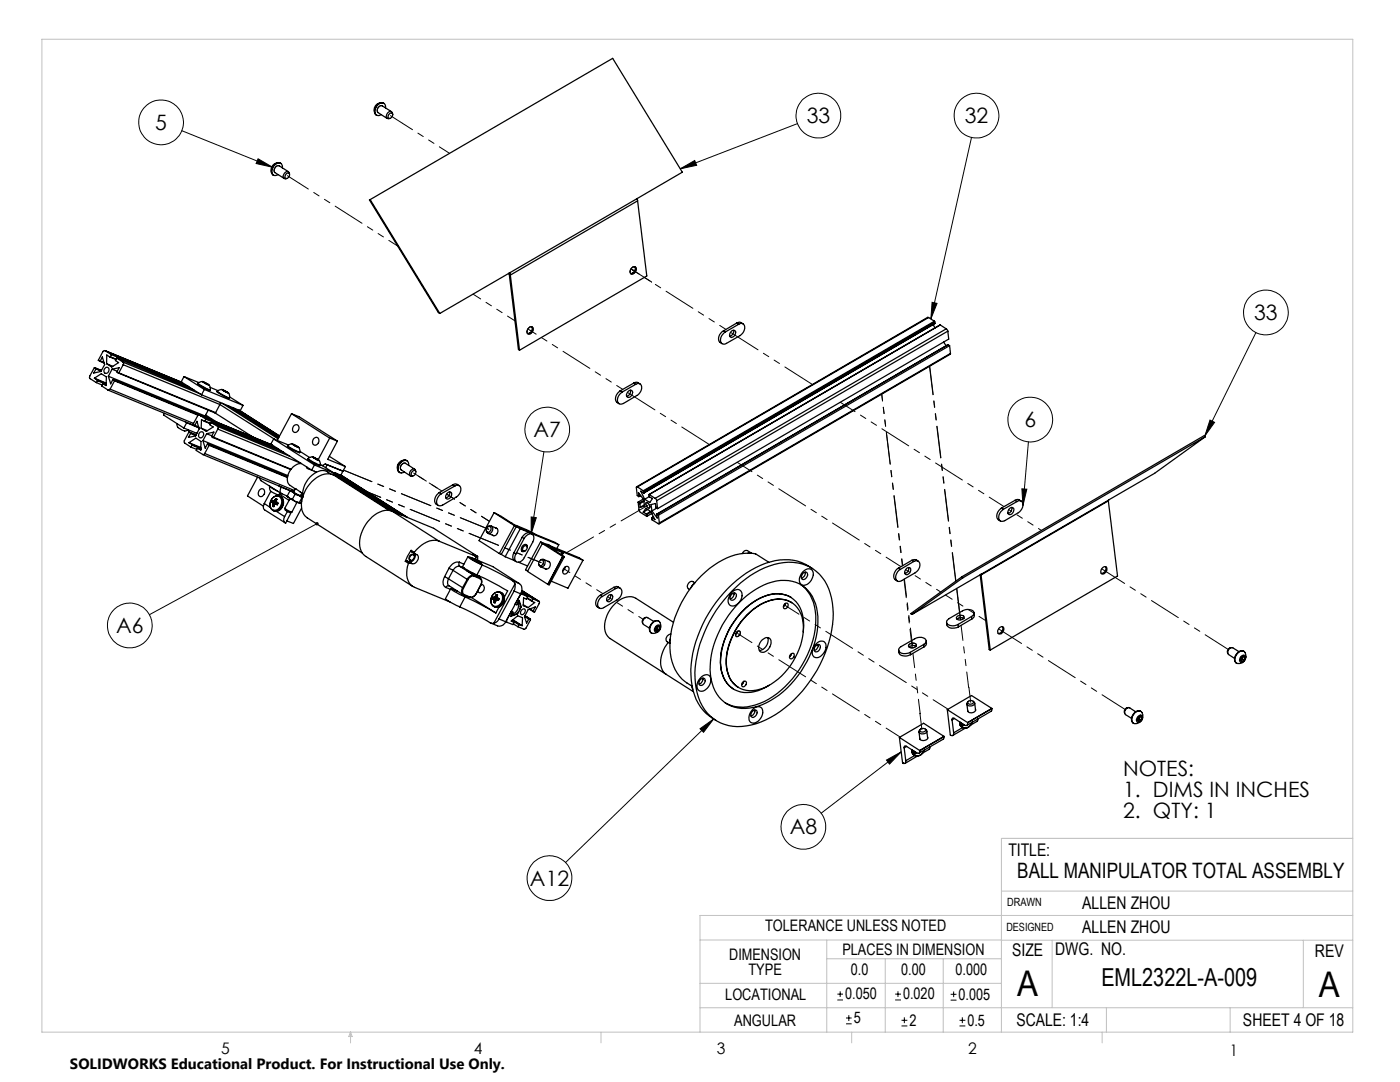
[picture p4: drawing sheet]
<svg xmlns="http://www.w3.org/2000/svg" width="279mm" height="216mm" viewBox="0 0 279 216" stroke-linecap="round" stroke-linejoin="round" font-family="sans-serif">
<g fill="none" stroke="#000" stroke-width=".2">
<path d="M36.3 26.1l18.1 7.3M51.5 31.7l2.9 1.7-3.3-.8zM135.7 33.7l2.9-1.7 .4 1zM159.2 24.7l-23.5 9M193.9 27.4l-8.1 36.2M186 60.3l1 .2-1.2 3.1zM250.6 66.4l-10.1 20.6M108.5 90.1l-2.5 16.4M203.9 97.5l1 .1-.7 3.3zM205.2 88.2l-1 12.7M241.5 83.8l.9 .5-1.9 2.7zM63.3 104.5l-33.5 18.2"/>
<path d="M106 103.2l1 .1-1 3.2zM139.7 145.4l2.7-1.9-2 2.6zM142.4 143.5l-29.5 28.6M176.9 151.7l2.9-1.7-2.3 2.5zM179.8 150l-15.9 12.3M167.1 199.5h1.1M167.1 198.4h1.1M167.7 197.8v1.1M178.6 199.5h1.2M178.6 198.4h1.2M179.2 197.8v1.1M189.7 199.6h1.2"/>
<path d="M189.7 198.4h1.2M190.3 197.8v1.2M168.8 204.3h1.2M168.8 203.1h1.2M169.4 202.6v1.1M179.9 204.7h1.2M179.9 203.6h1.2M180.5 203v1.2M191.5 204.7h1.2M191.5 203.6h1.2M192.1 203v1.2"/>
<circle cx="32.1" cy="24.4" r="4.5"/>
<circle cx="163.3" cy="23.1" r="4.5"/>
<circle cx="194.9" cy="23.1" r="4.5"/>
<circle cx="252.6" cy="62.3" r="4.5"/>
<circle cx="109.2" cy="85.7" r="4.5"/>
<circle cx="205.6" cy="83.7" r="4.5"/>
<circle cx="25.9" cy="124.8" r="4.5"/>
<circle cx="109.7" cy="175.2" r="4.5"/>
<circle cx="160.3" cy="165" r="4.5"/>
</g>
<g fill="none" stroke="#c0c0c0" stroke-width=".2">
<path d="M8.4 7.8h261.6v198.2h-261.6zM199.8 177.8h70.2M270 167.3h-70.2v38.7M139.7 187.6h60.2M139.7 196.2h60.1M165 187.6v18.4M165 191.3h34.8M176.7 191.3v14.7M188.2 191.3v14.7M199.8 187.6h70.2M210 187.6v13.5M260.1 187.6v13.5"/>
<path d="M270 182.7h-130.3v23.3M70 206v2.1M70 206l.3 .8h-.7zM119.9 206v2.1M139.7 201.1h130.3M170 206v2.1M220 206v2.1M220.8 201.1v4.9M245.5 201.1v4.9"/>
</g>
<path d="M51.5 31.7l2.9 1.7-3.3-.8zM106 103.2l1 .1-1 3.2zM135.7 33.7l2.9-1.7 .4 1zM186 60.3l1 .2-1.2 3.1zM241.5 83.8l.9 .5-1.9 2.7zM203.9 97.5l1 .1-.7 3.3zM176.9 151.7l2.9-1.7-2.3 2.5zM139.7 145.4l2.7-1.9-2 2.6zM63 104.2a.35 .35 0 0 0 0 .5 .35 .35 0 0 0 .4 .1 .35 .35 0 0 0 .2-.4l-.3 .1 .3-.1-.2-.2z" fill="#000"/>
<g fill="none" stroke="#000" stroke-width=".25">
<path d="M55.7 32.5a1.5 1.5 0 0 0-1.4 2.2M56.1 32.6a1.49 1.49 0 0 0-1.6 .5 1.49 1.49 0 0 0-.1 1.7l.1 .2M56.3 33.5a.79 .79 0 0 0-.4-1 .79 .79 0 0 0-1 .4 1.37 1.37 0 0 0-.3 2.1l.9-.1M57.2 34.6l.2-.1a.3 .3 0 0 1 .3 .1 .3 .3 0 0 1 .1 .3l-.4 .6-.3 .1a.62 .62 0 0 1 .1-1zM57.5 34.3l-1.8-1.2a.89 .89 0 0 0-.8 .4 .89 .89 0 0 0 0 .9l1.8 1.2M57.8 34.7l-.1-.2a.51 .51 0 0 0-.5-.3 .51 .51 0 0 0-.4 .4 .6 .6 0 0 0-.3 .6 .6 .6 0 0 0 .5 .5l.2-.1M73.9 39.8l13.9 22.7M73.9 39.8l-.2 .1 13.8 22.5 .3 .1M76.3 20.5a1.48 1.48 0 0 0-1.4 2.2M76.6 20.6a1.18 1.18 0 0 0-1.6 .8l-.2 .3a.9 .9 0 0 0 .3 1.3M76.9 21.5a.81 .81 0 0 0-.4-1 .81 .81 0 0 0-1 .4 1.37 1.37 0 0 0-.3 2.1h.5l.4-.1M77.7 22.8a.41 .41 0 0 1 .6-.2 .65 .65 0 0 1-.1 .8 .65 .65 0 0 1-.7 .1v-.4z"/>
<path d="M78.1 22.3l-1.8-1.2a.85 .85 0 0 0-.9 .4 .85 .85 0 0 0 .1 1l1.8 1.1M78.4 22.8l-.2-.4a.81 .81 0 0 0-.9 .2 .81 .81 0 0 0-.1 .9l.1 .1h.5M127.1 39.7l.1 .4M127.1 39.7l9.1-5.3-13.9-22.8-48.4 28.2M127.1 39.7l-25.4 14.8M101.6 54.5l1.9 15.2 .2 .2M101.6 54.5h.1M101.7 54.5l.1 .4M101.7 54.5l-13.9 8M101.8 54.9l1.9 15M126.1 53.4a.52 .52 0 0 1 .8-.1 .52 .52 0 0 1 0 .8l-.2 .3a.52 .52 0 0 1-.7 .3 .52 .52 0 0 1-.2-.8zM126.7 53.2a.97 .97 0 0 1-.9 1.4"/>
<path d="M127.2 40.1l-25.4 14.8M127.2 40.1l1.9 15-25.4 14.8M18.8 73.3l-.9 2.1 1.3 .9M18.8 73.3l.3 .2M18.8 75.5l1.4-.9 1 .6v1.7l-.6-.3M18.8 75.5l.6 .3M18.8 75.5l2.4 .9M18.8 73.3l1.4 .6M19.1 73.5l.1 .1M19.1 73.5l1.1 .5M19.2 73.6l1 .4M19.2 76.3l1.2 .5"/>
<path d="M19.4 75.8v.2M19.4 76l-.2 .3M19.4 76l1.8 .7M19.4 75.8l1.8 .8M19.9 72.1l.9 .4M20 72l-.1 .1M20 72l.4-.8 .5 1.5-.8 1.4-1.4 .3 .5-.8M20 72l.8 .4M20.6 76.6l-.3 .4 1.3 .9 .4-.3M20.6 76.6l.6 .2M21 70l15.4 6.3M21 73.4a.49 .49 0 0 1 .7 0 .49 .49 0 0 1 0 .8 .51 .51 0 0 1-.8 .2 .51 .51 0 0 1-.1-.8z"/>
<path d="M21.3 72.6l1.2 .5M21.6 77.9l17.2 7M21.6 75.1l.5 1.5 .5-.9M21.6 75.1l19.3 7.9M21.9 71.2l1.2 .5M21.9 71.2l-.6-.4v1.8M22 77.6l16.6 6.9M22 71.2h-.1M22 71.2l1.1 .4M22.2 70.8l-1.2-.8h-.3l-1.1 1.9 .3 .2M22.2 70.8l-.2 .4M22.2 70.8l15.5 6.4"/>
<path d="M22.4 73.7l1.4-.3-.4 .8v.1l.3 .1M22.4 73.7l-.8 1.4M22.4 73.7l1 .4M22.6 75.7l31.7 13.1M22.6 75.7l.3 .2M22.9 75.9v.1M22.9 76l-.9 1.6M22.9 76l16.6 6.9M22.9 75.9l16.8 6.9M23.3 71.4l-.3 .5 .7 .5-1.4 .8-1-.6M23.3 71.4l1.2 .8M23.3 71.4l15.4 6.4"/>
<path d="M23.6 74.4l19.3 8M23.7 74.4l19.3 7.9M24.5 72.2l.2 .3-.1 .3M24.5 72.2l15.5 6.4M24.6 72.8l19.3 7.9M24.6 72.8l-.9 1.6M36.7 75.1l4.1 2.6M36.7 75.1l3 1.2M36.7 75.1l-.5 1.1 4 2.6M39.5 76.5l1.6 1 .8 .3M39.5 76.5v.2l1.2 .7 1.2 .5v-.1M40.2 78.8l7.7 3.2 .6-1.1"/>
<path d="M40.4 76.1l-.9 .4M40.4 76.1l1.4 .8zM40.8 77.7l-.6 1.1M40.8 77.7l7.7 3.2M40.9 76.4l-.3-.2 1 .6-.2-.2M40.9 76.4l.5 .2M40.9 76.4h.1M41.4 76.6v.1M41.8 76.9l.1 .9M41.9 77.3l1.6 .7M43.4 78.1l1.5 1 .9 .3M43.4 78.1l.1 .3 1.1 .6 1.1 .5 .1-.1"/>
<path d="M44.2 77.7l-.8 .4M44.2 77.7l1.4 .8zM44.8 78l-.3-.2 .9 .6-.1-.2M44.8 78l.5 .2M44.8 78h.1M45.3 78.2v.1M45.6 78.5l.2 .9M45.8 79.2l2.7 1.7M105.5 65.4a.52 .52 0 0 1 .8-.1 .52 .52 0 0 1 0 .8l-.1 .2a.52 .52 0 0 1-.8 .4 .52 .52 0 0 1-.2-.8zM106.1 65.2a.96 .96 0 0 1-.8 1.3M123.8 78a1.59 1.59 0 0 0-.6 2.3l.3 .2M123.8 78l.3 .2"/>
<path d="M125.3 78.2a.53 .53 0 0 1 .8-.3 .53 .53 0 0 1 .1 .8l-.2 .3a.52 .52 0 0 1-.7 .3 .52 .52 0 0 1-.2-.8zM125.8 77.9v.6l-.4 .4-.3 .2M126.5 76.4l.3-.1a.96 .96 0 0 1 .9 .3M126.5 76.4l.4 .3M126.5 76.4l-2.7 1.6M126.9 76.7a.8 .8 0 0 1 1 .1 .8 .8 0 0 1 .1 1l-.6 .9-3 1.8a.82 .82 0 0 1-1-.1 .82 .82 0 0 1-.1-1.1l.3-.6 .5-.5M126.9 76.7l-2.8 1.5M144.4 66a1.4 1.4 0 0 0-1 1.2 1.4 1.4 0 0 0 .7 1.4M144.4 66l.3 .3M146 66a.5 .5 0 0 1 .7 0 .5 .5 0 0 1 0 .7l-.1 .3a.53 .53 0 0 1-.8 .3 .53 .53 0 0 1-.1-.8zM146.4 65.9v.4l-.2 .4-.6 .4M147 64.5l.6-.2 .7 .3"/>
<path d="M147 64.5l.4 .2M147 64.5l-2.6 1.5M147.4 64.7a.81 .81 0 0 1 1.1 .1 .81 .81 0 0 1 .1 1l-.4 .7-.5 .5-2.7 1.5a.8 .8 0 0 1-1.1-.1 .8 .8 0 0 1 0-1l.3-.7 .5-.4M147.4 64.7l-2.7 1.6M185.3 63.4l-.2-.1-58.1 33.9M185.3 63.4l-58.1 33.8M185.3 63.4l1.2 .7M186.2 64.7l.4 .7M186.5 64.1v.1M186.5 64.1l-58.1 33.8M186.5 64.2l-58 33.8M186.5 64.2l.1 .3"/>
<path d="M186.6 64.5l-58.1 33.9M186.6 64.5l-58.1 33.8M187.6 64.8h.1M187.6 64.8l-58.1 33.9M187.6 64.8l1.2 .8M188.3 68.3l.5 .7M188.8 65.6l.4 .5M188.8 65.6l-58.1 33.8M189.2 66.1l-58.1 33.8M189.2 66.1l.1 1.6-58.1 33.8M189.2 68.8l-58.1 33.8M189.2 68.8l.3 .2"/>
<path d="M189.5 69l-58.1 33.8M189.5 69l.2 1.5M189.7 70.5v.2l-58.1 33.8M189.7 70.5l-58.1 33.9M32.8 82.5l-.2 .3 4.1 2.6M35.3 84.5v.1a1.66 1.66 0 0 0 1.9 1.3l.4-.1M36.7 85.4l2.6 1.1M37 84.2l.3 .1M37.3 84.3l-.6 1.1M37.3 84.3l2.4 1.1M37.7 86.2l-1 1.9 .2 .3 1.2 .8M37.7 86.2l.3 .2"/>
<path d="M37.7 88.3l1.4-.9 1 .7v1.7l-.6-.4M37.7 88.3l.6 .4M37.7 88.3l2.4 1M37.7 86.2l1.5 .6M38 86.4v.1M38 86.4l1.1 .4M38 86.5l1.1 .4M38.1 89.2l1.2 .5M38.3 88.7v.1M38.3 88.8l-.2 .4M38.3 88.8l1.8 .7M38.3 88.7l1.8 .7"/>
<path d="M38.8 84.9l.9 .4M38.9 84.9h-.1M38.9 84.9l.4-.8 .5 1.5-.8 1.4-1.4 .3 .4-.8M38.9 84.9l.8 .3M39.2 86.4v.2M39.5 89.4l-.3 .5 1.3 .8h.2l.2-.2M39.5 89.4l.6 .3M39.9 86.3a.54 .54 0 0 1 .8 .1 .54 .54 0 0 1-.3 .8 .49 .49 0 0 1-.7 0 .49 .49 0 0 1 0-.7zM40.1 85.4l1.3 .5M40.5 90.7l17.5 7.2M40.5 87.9l.5 1.5 .5-.8M40.5 87.9l16.9 7"/>
<path d="M40.8 84.1l1.2 .5M40.8 84.1l-.6-.4-.1 1.7M40.9 90.5l17.8 7.4M40.9 84l-.1 .1M40.9 84l1.2 .5M40.9 83l1.3 .8-1.3-.8M40.9 83l1 .7M40.9 83l.1 .3M41 82.8l2.3 1.4M41.1 83.6l-1.2-.8-.4 .1-1 1.8 .3 .2M41.1 83.6l-.2 .4M41.1 83.6l14.5 6"/>
<path d="M41.2 86.5l1.5-.3-.5 .8 .3 .3 .1-.1M41.2 86.5l-.7 1.4M41.2 86.5l1.1 .5M41.5 88.6l15.9 6.5M41.5 88.6l.2 .1M41.6 81.8l-.7 1.2M41.7 88.7v.2M41.7 88.9l-.8 1.6M41.7 88.9l15.7 6.4M41.7 88.7l15.7 6.5M41.9 83.7h.1M42.2 84.3l-.3 .5 .6 .4-1.3 .9-1.1-.7"/>
<path d="M42.2 84.3l1.2 .8M42.2 84.3l14.4 5.9M42.5 87.3l15.5 6.4M42.6 87.2l15.5 6.4M42.9 82.4l7.6 4.8M43 82.3l-.1 .1M43.4 85.1l.1 .5M43.4 85.1l14.5 6M43.5 85.6l-.9 1.6M43.5 85.6l16.5 6.8M43.9 80.7l-.9 1.6M43.9 80.7l10.9 7"/>
<path d="M43.9 80.3v.4M44.3 80.5l11.2 7.1M45.5 81l10.1 6.4M46.5 81.4l9.2 5.8M47.7 81.8l8.1 5.2-8.1-5.2M51.4 95.2l-2 3.8 3.2 2M51.9 95.4l.2 .5 4.1 2.6M51.9 97.7a.63 .63 0 0 1 .9 .1 .63 .63 0 0 1-.1 .8 .62 .62 0 0 1-.9 .5 .62 .62 0 0 1-.2-1zM53.8 97v.4a1.65 1.65 0 0 0 1.8 1.3l.5-.2M53.8 97a1.7 1.7 0 0 0 1.3 .8l.4 .3M54 99.9a1.38 1.38 0 0 0 .5 1.9M54 98l-1.3 2.5"/>
<path d="M54.4 99.9l.1 .1M54.4 99.9l-.2 .3M54.4 99.9l.6 .3M54.4 99.3a1.08 1.08 0 0 1 1.5-.1 1.08 1.08 0 0 1 .2 1.5 1.17 1.17 0 0 1-.8 1 1.17 1.17 0 0 1-1.3-.4 1.9 1.9 0 0 1 .4-2zM54.5 100h.1M54.5 100l.6 .3M54.6 100l.5 .3M54.6 87.6l-.6 1 8.2 5.2M54.6 87.6l8.2 5.2M54.6 87.6l3 1.2M54.7 99.9h.1M54.7 99.9l-.1 .1"/>
<path d="M54.7 99.9l.4 .3M54.8 99.8l-.1 .1M54.8 99.8h.1M54.8 99.8l.3 .1M55 99.5l.3 .1-.2 .3M55 99.5l-.2 .3M55 99.5l.2 .2M55.1 99.9v.2M55.1 99.9h.1M55.6 96.9l.5 .4M55.7 99a1.37 1.37 0 0 0-1.7 .9M55.7 99a1.63 1.63 0 0 1 .5 1.9 1.63 1.63 0 0 1-1.7 1"/>
<path d="M55.7 99a1.63 1.63 0 0 1 .8 1.7 1.63 1.63 0 0 1-1.4 1.3h-.4M55.8 98.6l1.9 1.2M55.9 99.1a1.63 1.63 0 0 1 .6 1.7 1.63 1.63 0 0 1-1.4 1.2l-.4-.1M55.9 97l.2 .3M56.1 97.3a.86 .86 0 0 0 .2 1.2l1 .5M57.3 99l.5 .4M57.4 88.9l1.3 .8 1.2 .5M57.4 88.9a5 5 0 0 0 2.4 1.4l.1-.1M57.8 99.4l.5 .2M57.8 99.4l1.2 .7M57.9 98l.5 .2M57.9 98l-.6 1"/>
<path d="M57.9 99.5l-1.1 1.9 1.4 .8M58.1 97.9l-.2 .1M58.2 82.5l1.5 .6 7.6 4.9M58.2 82.5l7.6 4.9M58.2 82.5l-2.9 5.4M58.3 88.5l-.9 .4M58.3 88.6l1.4 .7zM58.3 99.6l.7 .5M58.4 98.2l1.2 .6M58.4 98.2l.5 .4M58.6 85.1a.64 .64 0 0 1 .9-.2 .64 .64 0 0 1 0 .9 .62 .62 0 0 1-.8 .5 .62 .62 0 0 1-.2-1zM58.6 88.7h-.1l.9 .5-.3-.3"/>
<path d="M58.6 88.7l.5 .2M58.6 88.7v.1M58.6 98.1l-.5-.2 .3 .3M58.9 98.6l.7 .2M58.9 98.6l-.6 1M58.9 97.5l-.3 .7 .2 .2 1.2 .5 .3-.5M58.9 97.5l1.5 1M59.1 88.9v.1M59.6 98.8l.8 .4M59.6 98.8l.7 .5M59.7 89.3l.2 .9M59.9 90.1l1.9 1.2"/>
<path d="M60 98.8l.4 .3M60.1 92.5a3 3 0 0 0-2.5 4.1l1.3 .9M60.3 99.3l-.6 1M60.5 99.2l-.2 .1M61.2 93.3v-.1l.2 .3 .7 .3M61.5 91.5l1.2 .8 1.2 .5M61.5 91.5v.2l.9 .6a1.89 1.89 0 0 0 1.5 .5M62.2 93.8l.9 .4M62.3 91.2l-.8 .3M62.3 91.2l1.4 .7zM62.5 87.6a.61 .61 0 0 1 .9-.3 .61 .61 0 0 1 .2 .8 .64 .64 0 0 1-.6 .7 .64 .64 0 0 1-.6-.7zM62.7 91.3h-.2l1 .5"/>
<path d="M62.7 91.3l.4 .2M62.7 91.3h-.1M62.7 91.3v.1M62.7 94l.4 .3M62.8 92.8l-.6 1M62.8 92.8l3.8 1.6M63.1 91.5l.4 .3M63.1 91.5v.1M63.5 91.8h.1M63.7 91.9l.2 .9M63.9 92.6l2.7 1.8M64.3 92.9l.6-.3 3.5 1.4"/>
<path d="M65 93.3l.3-.6 3.1 1.3M65.7 91.1l3.2 2M65.8 87.4l1.5 .6M65.8 87.4l-2.3 4.3M66 94.6a2.57 2.57 0 0 0-3.7 .2 5 5 0 0 0-1.9 4.3M66.5 94.6l11.5 7.3M66.6 94.4l12.5 8M66.6 94.4l-.2 .3M66.9 94.4l13.2 8.4M67.3 88l-1.9 3.7 3.5 1.4M68 94.8l13.3 8.5M68.4 94l-.4 .8-1.1-.5-.1 .2"/>
<path d="M68.9 93.1l-.5 .9M80.9 91.8a1.5 1.5 0 0 0-1.4 2.2M81.2 91.9a1.47 1.47 0 0 0-1.8 1.5v.5l.4 .4M81.6 92.9a.81 .81 0 0 0-.5-1 .81 .81 0 0 0-1 .3 1.37 1.37 0 0 0-.3 2.1l.9-.1M82.3 94l.4-.2a.57 .57 0 0 1 .2 .8 .57 .57 0 0 1-.8 .2v-.4zM82.8 93.6l-1.9-1.1a.83 .83 0 0 0-.8 .3 .83 .83 0 0 0 0 1l1.8 1.2M83 94.1l-.1-.3a.51 .51 0 0 0-.5-.3 .51 .51 0 0 0-.4 .4l-.3 .5 .1 .4 .1 .2h.5M87.7 98.3a1.43 1.43 0 0 0-1 1.2 1.43 1.43 0 0 0 .8 1.4M87.7 98.3l.4 .2M89.2 98.5a.53 .53 0 0 1 .8-.3 .53 .53 0 0 1 .1 .8l-.4 .4a.49 .49 0 0 1-.7 0 .49 .49 0 0 1 0-.7zM89.7 98.1v.7l-.4 .4-.3 .1M90.4 96.7l.5-.1 .8 .3"/>
<path d="M90.4 96.7l.4 .3M90.4 96.7l-2.7 1.6M90.8 97a.8 .8 0 0 1 1 0 .8 .8 0 0 1 .1 1.1l-.6 .9-3 1.8a.81 .81 0 0 1-1-.1 .81 .81 0 0 1-.1-1l.4-.7 .5-.5M90.8 97l-2.7 1.5M127.2 97.2h-.2l.2 1.7 .3 .2M127.2 97.2l1.2 .7M127.5 99v.1M127.5 99l-.1-.7 1.1 1.4 .1 1.3-.8 .2M127.8 98.9l-.3 .2M127.8 98.8l-.3 .2M128.4 97.9l.1 .1M128.4 99.6l-1 .6"/>
<path d="M128.5 98v.3M128.5 99.9l-.9 .5M128.5 98.3l-.6-.3 .8 1.6M129.5 98.7l.1 .4 .6 .4-.5 .8-1-.7M129.5 98.7l1.2 .7M129.6 99.1l-.9 .5M130.7 99.4l.4 .5M131.1 99.9l.1 1.6M202.6 99.8l.2-.1a.96 .96 0 0 1 1 .3M202.6 99.8l.4 .3M202.6 99.8l-2.8 1.6M221.2 99.9l-25.4 14.8"/>
<path d="M221.2 99.9l1.8 15-25.4 14.8M221.2 99.8v.1M221.2 99.8l-25.4 14.8M240.6 87.1l-48.5 28.2M240.6 87.1l-.2-.2-48.4 28.2M240.6 87.1l-10.2 7.3-9.2 5.4M52.7 100.5a.98 .98 0 0 0 .1 1.2l4.1 2.6M52.7 100.5l1.3 .8M54.2 100.2l.2 .1M54.2 100.2l.7 .2M54.4 100.3h.1M54.4 100.3l.1 .1"/>
<path d="M54.4 101h.3M54.4 100.3l.6 .2M54.5 100.4h.1M54.5 100.6l-.1 .4M54.5 100.6h.1M54.5 100.6l.3 .1M54.5 100.4l.5 .2M54.5 100.4v.2M54.5 100.4l.4 .2M54.6 101.9l.1 .1M54.8 100.8l-.2 .3-.2-.1M54.8 100.7v.1"/>
<path d="M54.9 100.6l-.1 .1M54.9 100.6h.1M54.9 100.4l.1 .1M55 100.2l-.1 .2M55 100.2l.1 .1M55 100.6h-.1M55 100.5h.1M55 100.6l.4 .1-.4-.1M55 100.6h.1M55 100.5l.1 .1M55.1 100.1l.1 .2M55.1 100.1h.1"/>
<path d="M55.1 100.3h.1M55.1 102l1.7 1.1M55.2 100.3a.22 .22 0 0 1 .2 .1 .22 .22 0 0 1-.1 .3 .22 .22 0 0 1-.3-.1M55.2 100.3l.3 .1M55.2 100.3h-.1M56.8 101.5l.1 .3a1.34 1.34 0 0 0 1.3 .4M57.4 102.1l-.6 1M58.1 102.2l-1.1 2.2a.82 .82 0 0 1-.2-1.3M59 100.1l.8 .3M59 100.1l.7 .2M59.3 100.2l-1.1 2M59.7 100.3l.1 .1"/>
<path d="M60.2 101.4l-1.6 3.1-1.4-.6M60.2 100l-.4 .4M77.6 101.8l-10.9-6.9a3.8 3.8 0 0 0-4.5 1.2 6.3 6.3 0 0 0-1.8 6.1l.5 .8 .4 .3 10.9 7M78.2 102a4.7 4.7 0 0 0-4.9 2.1 5.8 5.8 0 0 0-1 6.2l.6 .7 9.5 6M78.2 102l9.4 6M78.2 102l8.3 3.4 8.8 5.6M80.9 112l.6 .4M81.2 111.9l-.3 .1M81.2 111.9l.6 .4M81.2 111.9l.4 .2M81.5 112.4a4 4 0 0 0 .8 4.6l7.5 3.1M81.6 112.1l.6 .4"/>
<path d="M81.8 112.3l-.3 .1M81.8 112.3l.4 .2M82 110.9a.42 .42 0 0 1 .6-.1 .42 .42 0 0 1 0 .6 .46 .46 0 0 1-.4 .4 .46 .46 0 0 1-.5-.3zM82.1 109.8l-1.2 2.2M82.1 109.8v.3l.6 .4M82.1 109.8l.6 .4M82.5 110.7a.65 .65 0 0 0-.8 .2 .65 .65 0 0 0 .2 .9M82.7 110.2v.2a.94 .94 0 0 1 .8 .7 .94 .94 0 0 1-.4 1 .81 .81 0 0 1-.9 .4M82.8 110.5a1.22 1.22 0 0 1-1.2 1.6M87.6 108a3.9 3.9 0 0 0-4 1.2l-.9 1M87.6 108l7.3 3M88.7 115.1a1.55 1.55 0 0 0 .3 2.1"/>
<path d="M88.7 115.1l.8 .4M89 117.2l.9 .4M89.5 115.5a1.05 1.05 0 0 0 .1 1.4M89.5 115.5l2.8 1.8M89.6 113.4l.8 .4M89.6 116.9h-.4l-.2 .3M89.6 116.9l2.8 1.8M89.6 113.4l-.9 1.7M90 117.5l-1.1 2 1.1 .7 1.8 .9M90.4 117.4l-.1 .1M90.4 113.8l2.8 1.8M90.4 113.8l-.9 1.7"/>
<path d="M90.9 117.7h-.1M91.1 118.1l.1-.2-1.2-.5 .7 .6 2.1 1.1M91.7 112.2a2 2 0 0 0-2.1 1.2M91.7 112.2a.62 .62 0 0 0 .1 .8M91.7 112.2l.9 .4M91.8 113a1.27 1.27 0 0 0-1.4 .8M91.8 113l2.8 1.8M91.8 113l.9 .4M92.2 118.5l-.1 .1M92.3 117.3l.2 .1M92.3 117.3a1.06 1.06 0 0 0 .2 1.4M92.5 117.4a.9 .9 0 0 0 .1 1.2"/>
<path d="M92.5 118.7h.1M92.5 118.7l1.2 .5M92.6 118.6l-.1 .1M92.6 118.6l1.2 .5M92.8 119.1l2.1 1 4.1 2.2M92.8 119.1l-1 2M93.2 115.6l.2 .1M93.2 115.6l-.9 1.7M93.3 113.9l-.2-.1 2.6 1.5M93.4 111.1l-1.1 2 1.1 .7 1.8 .9M93.4 113.8l-.1 .2M93.4 115.7l-.9 1.7"/>
<path d="M93.8 119.1l-.1 .1M94.1 119.2l4.9 3.1M94.2 111.4l1.8 1M94.2 111.4h.1l-.9-.3 .7 .6 2.1 1M94.2 111.5v.1M94.2 111.4h-.3l.7 .5 1.6 .7-.2-.2M94.3 110.6l.7 .4M94.3 110.6l1 .4M94.3 110.6l.6 .4M94.3 110.6h.1M94.4 111.4l1.5 .9-.9-.4zM94.4 114.4v.1"/>
<path d="M94.4 114.4l1.4 .9M94.6 114.8a1.23 1.23 0 0 0-1.4 .8M94.6 114.8v.2M94.6 114.8l1.1 .5M94.6 115a1.22 1.22 0 0 0-1.2 .7M94.6 115l1.2 .5M94.8 111.6l-.2-.1 1 .6M94.8 111.6l.4 .2M94.8 111.6h-.1M94.8 111.6l-.1 .1M94.9 111l.1 .2-.1 .4M95 118.4a1.22 1.22 0 0 1-1.2 .7"/>
<path d="M95 118.4h.1M95.1 118.4l-.6 .7-.8 .1M95.1 111.7l3.3 1.4 5.2 3.4M95.2 114.7l2.1 1 4 2.2-.7 1.3M95.2 111.8l.4 .3M95.2 111.8v.1M95.3 114.8l-.1 .1M95.3 111v.8M95.7 114.9l-.2 .2M95.7 115.3a.95 .95 0 0 1 .3 1.4M95.7 115.3l.1 .2M95.8 115.5a.9 .9 0 0 1 .1 1.2"/>
<path d="M95.9 112.2l.1 .2M95.9 116.7h.1M95.9 116.7l-.9 1.7M96 112.4l-.1 .1M96 116.7l-.9 1.7M96 116.6a.82 .82 0 0 1 .6 1.1 .82 .82 0 0 1-1.1 .5l-.2-.3M96.2 112.7l2.9 1.4 3.2 1.8M96.2 112.7l-1 2M97.3 105.2a.5 .5 0 0 1 .7 .1 .5 .5 0 0 1-.2 .7 .49 .49 0 0 1-.8-.1 .49 .49 0 0 1 .3-.7zM97.4 105.1a.61 .61 0 0 1 .9 0 .61 .61 0 0 1-.1 .9 .59 .59 0 0 1-.6 .5 .59 .59 0 0 1-.6-.6M97.4 106.4l1.2 .5M98 105l1.2 .4"/>
<path d="M98.4 119.2h.2M98.4 119.2l-.1 .3 .2 .1M98.4 119.2l.6 .3M98.4 118.6a1.08 1.08 0 0 1 1.5-.3 1.08 1.08 0 0 1 .4 1.4 1.24 1.24 0 0 1-.8 1.1 1.24 1.24 0 0 1-1.4-.2l-.1-1zM98.5 119.6h.1M98.5 119.6l.1 .1M98.5 119.6l.6 .1M98.6 119.7h.1M98.6 119.2h.1M98.6 119.7v.1M98.6 119.8h.1M98.6 119.8v.4"/>
<path d="M98.6 102.3l4.3 2.5 2.5 1 1.1 .7M98.6 119.2l.5 .3M98.6 102.3l-3 5.6 4.1 2.6M98.6 102.3l4.1 2.6M98.6 119.8l.3 .1M98.6 119.7l.4 .1M98.7 119.2h-.1M98.7 119.2l.6 .3M98.7 119.1v.1M98.7 119.1l.6 .4M98.8 119l-.1 .1M98.8 119h.1"/>
<path d="M98.8 119l.3 .1-.3-.1M98.9 119.9l-.1 .4-.2-.1M98.9 119.9h.1M98.9 105.3a.78 .78 0 0 1 .4 1 .78 .78 0 0 1-1 .5M99 119.8l-.1 .1M99 119.5l-.1 .2M99 119.5h.1M99 118.7h.3l-.2 .4 .1 .2M99 118.7l-.2 .3M99 118.7l.2 .2M99.1 119.7h.1M99.1 119.7l-.1 .1"/>
<path d="M99.1 119.5h.1M99.2 119.3a.23 .23 0 0 1 .4 .2 .23 .23 0 0 1-.3 .3l-.2-.1M99.2 119.3h.1M99.2 119.3l.4 .3M99.3 119.5h.1M99.3 119.5h-.2M99.3 119.4v.1M99.6 118.1a1.58 1.58 0 0 1 .9 1.7 1.58 1.58 0 0 1-1.4 1.3l-.7-.2M99.7 118.1a1.64 1.64 0 0 0-1.6 1.1 1.64 1.64 0 0 0 .5 1.8M99.7 110.5l.3 .1M99.8 118.2a1.61 1.61 0 0 1 .8 1.7 1.61 1.61 0 0 1-1.4 1.3l-.6-.2M100 118.3a1.59 1.59 0 0 1 .5 1.9 1.59 1.59 0 0 1-1.8 .9"/>
<path d="M100 110.6l.8 .5M100.8 111.1l1.9 .8M102.3 115.9l.5 .6M102.3 115.9l1.3 .6M102.6 110.3l-.2 .3a1.09 1.09 0 0 0 .3 1.3M102.6 110.3l.3 .3M102.6 117.9l1.3 .6M102.6 117.9l-3 5.6M102.7 111.9l.3 .2M102.7 104.9l-3 5.6M102.7 104.9l3.8 1.6M102.8 116.5v.7l-.2 .7"/>
<path d="M102.8 116.5l-4.3 7.9M103 105.1l-3 5.5M103 105.1l.8 .4M103 105.1l7.8 3.1 .7 .5M103.5 112.2l1.8 .7M103.6 116.5a1.6 1.6 0 0 1 .3 2M103.8 105.5l7.7 3.2M103.8 105.5l-3 5.6M103.9 118.5l-3 5.6M103.9 118.4l.3 .2M104 118.3l1.3 .8M104.1 118l2.2 1.5"/>
<path d="M104.2 118.6l-.4 .1-1 1.8 .3 .2 .5-.9 .4 1.3M104.2 110h.4M104.2 118.6l1.1 .5M104.2 107.2l.4 .3M104.2 107.2l-1.6 3.1M104.5 109a.39 .39 0 0 1 .7 0 .63 .63 0 0 1-.2 .7 .63 .63 0 0 1-.7 .2zM104.6 107.5a1.11 1.11 0 0 1 1.9-.6v.6l-.2 .7-1.7 3.1a1.06 1.06 0 0 1-.7 .8 1.06 1.06 0 0 1-1.1-.3l-.1-.6 .2-.6M104.6 107.5l-1.7 3.1M105 108.7l.2 .4M105.2 119.4l1 .6M105.2 109.3a.52 .52 0 0 0-.4-.7 .52 .52 0 0 0-.6 .4l-.1 .3a.47 .47 0 0 0 0 .7 .47 .47 0 0 0 .7-.1M105.2 119.3l.9 .6"/>
<path d="M105.3 119.1l-.2 .4-.6-.2-.1 1.6 1 .3M106.1 119.9l.1 .1M106.2 120l.5 .2-1.3 1M106.2 106.6a1.26 1.26 0 0 0-2 .6M106.3 119.5l-.2 .4M106.3 119.5l1.2 .5M106.5 106.5h.1M107.5 120l.1 .4-.9 1.7-.3-.1M107.5 120l-3.4-2.2 3.5 2.2M107.7 111.9a.39 .39 0 0 1 .7 0 .58 .58 0 0 1-.1 .7 .58 .58 0 0 1-.7 .1l-.1-.4zM107.9 111.8a.61 .61 0 0 1 .8 0 .61 .61 0 0 1 0 .9 .59 .59 0 0 1-.6 .4 .59 .59 0 0 1-.6-.5M107.9 113.1l1.1 .5"/>
<path d="M107.9 108.1l.7 .5 7.7 3.2M107.9 108.1l-3 5.6 .4 .2M107.9 108.1l7.7 3.2 .7 .5M108.2 108.4l3.9 1.6 .3 .3-.2-.1M108.2 108.4l4.1 2.6M108.2 108.4l-2.9 5.6 4 2.6M108.5 111.6l1.1 .5M109.1 108.6l.8 .3M109.3 116.6h.1M109.4 112a.78 .78 0 0 1 .3 1 .78 .78 0 0 1-.9 .5M109.8 108.9l.1 .1M110.2 109.4h-.2l2.6 1.7h-.3"/>
<path d="M110.2 109.4l2 .8M110.2 109.4v.1M111.5 108.7l-.4 .8M112.2 110.2l-.3 .4M112.3 111l-3 5.6M112.3 111v.1M112.3 111.1l-2.9 5.5M112.4 110.3l-.2 .5M112.6 111.1l-3 5.6-.2-.1M112.7 113.1a.52 .52 0 0 1 .8 .1 .52 .52 0 0 1 0 .7l-.3 .4a.5 .5 0 0 1-.9 0v-.5zM112.8 113.1l-.5 .8M116.3 111.8l-3 5.6-3.3-1.4"/>
<path d="M119.8 118.8a1.42 1.42 0 0 0-.9 1.2 1.42 1.42 0 0 0 .7 1.3M119.8 118.8l.4 .2M121.5 118.8a.5 .5 0 0 1 .7 0 .5 .5 0 0 1 0 .7l-.1 .2a.53 .53 0 0 1-.8 .3 .53 .53 0 0 1-.1-.8zM121.8 118.6l.1 .4-.2 .5-.6 .3M122.5 117.2l.5-.2 .8 .4M122.5 117.2l.4 .2M122.5 117.2l-2.7 1.6M122.9 117.4a.82 .82 0 0 1 1 .1 .82 .82 0 0 1 .1 1.1l-.6 .9-2.9 1.7a.8 .8 0 0 1-1.1 0 .8 .8 0 0 1-.1-1.1l.4-.6 .5-.5M122.9 117.4l-2.7 1.6M127.4 100.2l.1 1.6 .2 .4 1.4 .8M127.4 100.2l.2 .2M127.6 100.4l.1 .1"/>
<path d="M127.7 100.5l.1 .7M128.4 102.2l.6 .4M128.5 100l-.8 .5M128.6 100.8l-.8 .4M128.9 100.3a.73 .73 0 0 1 .6 1.1l-.5-.4-.1-.4zM129 102.6v.1M129 102.7l.1 .3M129.3 101.7l-.9 .5M129.9 102.1l-.9 .5M129.9 102.1l.8 1.6-.6-.4M129.9 102.1l-1-.7-.5 .8M130 102.2l-1 .5"/>
<path d="M130.1 102l1.1 1.4-.1-.8M130.1 103.3l.3-.2-.3 .2M130.1 102.4l-1 .6M130.1 103.3v.4l1.3 .8 .2-.1M131.1 101.4l-1 .6M131.1 102.6l.3 .2M131.2 101.5l-.3-.3-.1-.7-.9 .2 .2 1.3M131.4 102.8l.2 1.6M137.9 117.2a21.1 21.1 0 0 0-4.2 10.4M138.5 116.5l-.6 .7M138.7 116.3a.85 .85 0 0 0-1.3 .1 .85 .85 0 0 0 .2 1.2M146 118.3a1.11 1.11 0 0 1 1.1-.7 1.11 1.11 0 0 1 1 .9 2.18 2.18 0 0 1-2.2 2.4 1.45 1.45 0 0 1-.2-2.3z"/>
<path d="M146.1 117.9a17 17 0 0 1 11.3-5.7 8.3 8.3 0 0 1 8.5 7.1 21.1 21.1 0 0 1-2.8 14.4 23.1 23.1 0 0 1-12.2 10.7 9.1 9.1 0 0 1-9.2-1.5 11.3 11.3 0 0 1-3-8.7 25.6 25.6 0 0 1 7.4-16.3zM146.2 118.5a.55 .55 0 0 1 .8 .1 .55 .55 0 0 1-.2 .7 .56 .56 0 0 1-.8 .4 .56 .56 0 0 1-.2-.8zM146.5 118.3a1.13 1.13 0 0 1-.8 1.2M149.3 110.4a13.6 13.6 0 0 0-9.3 4.5l-1.5 1.6M149.3 110.4h.6M149.3 110.4l.2-.1 .4 .1M149.9 110.3l-1-.5-.4 .2-.4 .5M149.9 110.4l.9 .1 2.6 1.7M157.9 119.2a6.2 6.2 0 0 0-6.2 .1 14.9 14.9 0 0 0-7.9 13.7 5.8 5.8 0 0 0 2.5 4.4M159.8 116.6a8.7 8.7 0 0 1 3 8.1 19.7 19.7 0 0 1-11.1 15.6 7.8 7.8 0 0 1-7 0M160.2 114.1a1.15 1.15 0 0 1 1-.6 1.15 1.15 0 0 1 1 .6 2.23 2.23 0 0 1-2 2.7 1.48 1.48 0 0 1-.3-2.4zM160.2 114.5a.53 .53 0 0 1 .7-.3 .53 .53 0 0 1 .2 .8l-.3 .4a.53 .53 0 0 1-.8 .1 .53 .53 0 0 1 .1-.8z"/>
<path d="M160.7 114.2a1.07 1.07 0 0 1-.8 1.2M162.1 113.5a9.4 9.4 0 0 0-9.3-1.1 24.3 24.3 0 0 0-13.5 14.5 16.9 16.9 0 0 0-.4 12.7 8.8 8.8 0 0 0 3.9 4.1M179.3 113.4a1.41 1.41 0 0 0-.9 1.2 1.41 1.41 0 0 0 .7 1.3M179.3 113.4l.4 .2M181 113.4a.5 .5 0 0 1 .7 0 .5 .5 0 0 1 0 .7l-.2 .2a.53 .53 0 0 1-.7 .3 .53 .53 0 0 1-.1-.8zM181.4 113.2l-.2 .9-.6 .3M182 111.8l.5-.1 .8 .3M182 111.8l.4 .2M182 111.8l-2.7 1.6M182.4 112a.83 .83 0 0 1 1 .1 .83 .83 0 0 1 .1 1.1l-.3 .6-.6 .5-2.6 1.6a.8 .8 0 0 1-1.1-.1 .8 .8 0 0 1-.1-1.1l.3-.6 .6-.5M182.4 112l-2.7 1.6M192 115.1l-10.2 7.3 .2 .2"/>
<path d="M192 115.1l.1 .2M192.1 115.3l-10.1 7.3M195.6 114.7l1.8 14.9 .2 .1M195.8 114.7l1.8 15M195.8 114.6v.1M195.8 114.6l.1-.1-13.9 8.1M199.8 101.4a1.43 1.43 0 0 0-.9 1.2 1.43 1.43 0 0 0 .7 1.4M199.8 101.4l.4 .2M201.4 101.6a.53 .53 0 0 1 .7-.3 .53 .53 0 0 1 .1 .8l-.1 .2a.52 .52 0 0 1-.8 .4 .52 .52 0 0 1-.1-.9zM201.9 101.2v.7l-.4 .4-.3 .1M203 100.1a.8 .8 0 0 1 1 0 .8 .8 0 0 1 .1 1.1l-.6 .9-3 1.8a.82 .82 0 0 1-1-.1 .82 .82 0 0 1-.1-1.1l.3-.6 .5-.5M203 100.1l-2.8 1.5"/>
<path d="M219.9 113.4l.4-.3a.48 .48 0 0 1 .6 .2 .48 .48 0 0 1 0 .5l-.3 .5a.52 .52 0 0 1-.8 .1 .52 .52 0 0 1 0-.8zM220.6 113.1a.95 .95 0 0 1-.8 1.3M91.8 121.1l4.8 2.4a3.1 3.1 0 0 0 1.9 .9M98.6 120.2h.2M99.6 123.5l-.3 .5-.8 .4M99.6 121.1l-.6 1.2M99.6 123.5l1.3 .6M100.9 124.1a1.38 1.38 0 0 1-1.6 .8l-1.4-.6M101 124l.1 .1M102.1 122l.2 .1M102.1 123.9l.5 .2M102.2 123.8l1.4 .9"/>
<path d="M102.3 123.7l1.4 .9M102.3 122.1l-.2-.1-1 1.7v.3l1.3 .6 .2-.5M102.3 122.1l-.4 .9 1.4-.5M102.3 123.6l1.9 1.2M102.4 124.5l1 .6M102.6 124.1l-.6-.2 1.3-1 1 .4-.1 1.5M103.2 122.4l.1 .1M103.3 120.3a1.62 1.62 0 0 1-1.1 2.2M103.4 120.1a1.48 1.48 0 0 1 .3 1.7 1.48 1.48 0 0 1-1.6 .8M103.5 122l-.2 .5M103.6 124.7l-.2 .4M103.7 124.6l-.1 .1"/>
<path d="M103.7 124.6l.5 .2M103.8 121l.2 .1M104 121.1l-.3 .6M104.1 121.7a.4 .4 0 0 1 .4-.2 .4 .4 0 0 1 .3 .3l-.1 .4a.52 .52 0 0 1-.8 .3v-.4zM104.4 120.6l1 .6M104.7 123l.8 .5M104.7 122.9l.9 .6M105.6 123.5h-.1M105.6 123.5h.2M105.7 121.6l.7 .4M105.8 121.5l.6 .4M105.8 123.5l-1 2-.2 .1-1.2-.5"/>
<path d="M105.8 123.5l-1-.6 1.1 .6M106.4 121.9v.1M106.4 121.9l.4-.8-1.4 .5-.7 1.4 .4 1.3 .4-.8M129 123.2a.83 .83 0 0 0-.7 1.2M130.4 124.2a.87 .87 0 0 1 1-.3 .87 .87 0 0 1 .5 1.1 1.43 1.43 0 0 1-2 1.2 1.49 1.49 0 0 1 .5-2zM130.5 124l-1.2-.7a.87 .87 0 0 0-.9 .4 .87 .87 0 0 0 0 .9l1.2 .7M130.8 125.7l.3 .2 .4-.2M131 124.8a.5 .5 0 0 1 .7 0 .5 .5 0 0 1 0 .8l-.1 .2a.53 .53 0 0 1-.8 .3 .53 .53 0 0 1-.1-.8zM131.1 125.4l-.3 .3M131.1 125.4l.4 .3M131.5 124a1.18 1.18 0 0 0-1.7 .7l-.1 .4a.9 .9 0 0 0 .3 1.2M131.7 125.2l-.3-.3-.4 .3-.2 .5"/>
<path d="M131.7 125.2l-.2 .5M131.7 125.2l-.4-.2-.2 .4M133.3 128.2a5.3 5.3 0 0 0-.9 5.8l.5 .5M133.7 128.4a8.5 8.5 0 0 0 4.4 8.5M133.7 127.6v.8M133.9 126.5a.97 .97 0 0 0-.8 1.5l.6 .4M134.4 124.2l-7.5-4.8a3.6 3.6 0 0 0-4.3 1.2 5.9 5.9 0 0 0-1.6 5.9l.8 .9 16.6 10.6M138 136.8l.3 .7M139.7 135.6a.57 .57 0 0 1 .9-.2 .57 .57 0 0 1-.1 .9 .56 .56 0 0 1-.8 .5 .56 .56 0 0 1-.1-.9zM139.8 135.3a1.13 1.13 0 0 1 1-.7 1.13 1.13 0 0 1 1 .6 2.24 2.24 0 0 1-2.1 2.7 1.48 1.48 0 0 1-.2-2.3zM140.3 135.3l-.2 .8-.6 .4M147 126.1a.41 .41 0 0 1 .7-.1 .66 .66 0 0 1-.1 .7 .66 .66 0 0 1-.7 .2 .64 .64 0 0 1 .1-.8z"/>
<path d="M147.2 126l-.1 .3-.3 .3M147.5 120.3a14.1 14.1 0 0 1 8.3-4.5 6.6 6.6 0 0 1 7.2 5.5 17.3 17.3 0 0 1-3.8 13.5 15.6 15.6 0 0 1-9.6 6.5 6.6 6.6 0 0 1-7.7-5.9 18.7 18.7 0 0 1 5.6-15.1zM148.2 136.1a.4 .4 0 0 1 .4-.2 .4 .4 0 0 1 .4 .3l-.1 .4a.52 .52 0 0 1-.8 .3l-.1-.4zM148.4 136l-.4 .6M149.7 122.2a7.9 7.9 0 0 1 7.5-2.4 5.4 5.4 0 0 1 3.1 5.5 13.7 13.7 0 0 1-8.6 12.2 4.9 4.9 0 0 1-6.7-4.3 13.9 13.9 0 0 1 4.7-11zM152.1 127.7a1 1 0 0 1 1.7 0 1.99 1.99 0 0 1-1.8 2.4 1.34 1.34 0 0 1-.1-2.1zM153.2 127.2a2.01 2.01 0 0 1-1.6 2.6M156.6 120.5a.4 .4 0 0 1 .4-.2 .4 .4 0 0 1 .3 .3l-.1 .5a.52 .52 0 0 1-.8 .3v-.4zM156.7 120.4l-.3 .6M157.8 130.6a.45 .45 0 0 1 .7-.1 .64 .64 0 0 1-.1 .7 .64 .64 0 0 1-.8 .1v-.3zM158 130.4l-.4 .7M158 120.3a5.5 5.5 0 0 0-5.6 0 13.9 13.9 0 0 0-7.4 12.9 5.1 5.1 0 0 0 2.3 3.9"/>
<path d="M160.3 126.1a7.2 7.2 0 0 0-1.9-6.5 6 6 0 0 0-6.7-.2 14.9 14.9 0 0 0-7.8 13.6 5.3 5.3 0 0 0 7.5 4.8l2.1-1.1M162.7 128.9a.52 .52 0 0 1 .8-.3 .52 .52 0 0 1 .2 .8l-.2 .2a.56 .56 0 0 1-.8 .5 .56 .56 0 0 1-.1-.9zM162.8 128.6a1.08 1.08 0 0 1 1.1-.7 1.08 1.08 0 0 1 1 .9 2.42 2.42 0 0 1-1.9 2.4 1.06 1.06 0 0 1-.8-1.6zM163.3 128.6a1.07 1.07 0 0 1-.8 1.2M179.4 129.8v.4a1.5 1.5 0 0 0 2.3 .4M181.4 128.7a.95 .95 0 0 1 1.5 0 .9 .9 0 0 1-1.6 .2zM181.6 130.2l.1 .4M182.8 129l-.5-.2-.9 .3M184.4 128.6l.2-.2a.64 .64 0 0 0 .2-.7 .64 .64 0 0 0-.5-.4l-.7-.1-.8 .1-3 1.7a.74 .74 0 0 0-.4 .9 .74 .74 0 0 0 .9 .5l1.3-.2M184.4 128.6l-2.8 1.6M184.4 128.6v.5M184.4 129.1l-2.7 1.5"/>
<path d="M184.9 127.8a1 1 0 0 1-.5 1.3M188.9 124.2a1.17 1.17 0 0 0 1.7 1.1l.7-.2M191 123l.8-.2a.53 .53 0 0 1 .6 .4 .93 .93 0 0 1-1.5 .1zM191.2 124.6l.1 .5M192.4 123.4l-.8-.1-.6 .3M193.9 123a.72 .72 0 0 0 .5-.9 .72 .72 0 0 0-.9-.5l-1.1 .1-3 1.7a.74 .74 0 0 0-.5 .9 .74 .74 0 0 0 .9 .5h.7l.7-.2M193.9 123l-2.7 1.6M193.9 123l.1 .5M194 123.5l-2.7 1.6M194.2 139.9l.3 .4a.88 .88 0 0 1-.7 .6 .88 .88 0 0 1-.8-.4l.1-.4M194.4 122.3a.91 .91 0 0 1-.4 1.2M199.5 125.2a.49 .49 0 0 1 .7-.1 .49 .49 0 0 1 .1 .7l-.1 .3a.55 .55 0 0 1-.8 .4 .55 .55 0 0 1-.2-.9z"/>
<path d="M200.1 125.1a1 1 0 0 1-.9 1.3M245.8 129.2a.79 .79 0 0 0-.8 1.2M247.1 130.2a.82 .82 0 0 1 1-.3 .82 .82 0 0 1 .5 .8 1.35 1.35 0 0 1-.5 1.4 1.35 1.35 0 0 1-1.4 .1 1.45 1.45 0 0 1 .4-2zM247.3 130l-1.3-.7a.88 .88 0 0 0-.8 .4 .88 .88 0 0 0 0 .9l1.2 .8M247.5 131.7l.3 .3 .4-.3M247.8 130.9a.5 .5 0 0 1 .7 0 .5 .5 0 0 1 0 .7l-.1 .2a.52 .52 0 0 1-.8 .3 .52 .52 0 0 1-.1-.8zM247.9 131.5l-.4 .2M247.9 131.5l.3 .2M248.2 130a1.5 1.5 0 0 0-1.5 .5 1.5 1.5 0 0 0-.1 1.7l.2 .1M248.4 131.2l-.2 .5M248.4 131.2l-.3-.3-.4 .3-.2 .5M248.4 131.2l-.3-.2-.2 .5"/>
<path d="M150.1 142a.57 .57 0 0 1 .9-.2 .57 .57 0 0 1-.1 .9l-.2 .2a.52 .52 0 0 1-.7 .1 .52 .52 0 0 1 0-.8zM150.4 141.4a1.06 1.06 0 0 1 1.5-.2 1.06 1.06 0 0 1 .3 1.4 1.87 1.87 0 0 1-2.4 1.5 1.94 1.94 0 0 1 .6-2.7zM150.6 141.7a1.13 1.13 0 0 1-.7 1.2M179.5 147.1l4.1 2.7M179.5 147.1l.6 5.1M180.1 152.2h.1M180.4 149.2a.27 .27 0 0 1 .1-.3 .27 .27 0 0 1 .4 0l2.1 1.3a.37 .37 0 0 0 .4 .1 .37 .37 0 0 0 .2-.5M180.4 149.2l.4 2.6M180.8 151.8a.39 .39 0 0 1-.2 .5 .39 .39 0 0 1-.5-.1M180.9 148.9l-.5 .3M182 149.6v.6l.2 .3M182.2 150.5l.4 .2"/>
<path d="M182.3 150h.1M182.3 150v.4M182.3 149.8v.2M182.3 150.4h.1M182.3 150.4h.2M182.3 150.4l.3 .3M182.4 150h.1M182.4 149.9v.1M182.6 150.7l-1.8 1.1M182.7 150.1l-.4 .3M182.9 150.2l-.4 .2M183.1 150.9l-2.5 1.4"/>
<path d="M183.4 146l.2 1.5M183.6 149.8h.1M183.6 145.6l.6-.3 .5 .3a.64 .64 0 0 1-.5 .5 .64 .64 0 0 1-.6-.4zM184.5 149.7a1.31 1.31 0 0 1-1.9 .9l-.1-.2M184.5 149.6a1.55 1.55 0 0 1-1.9 1.1M184.7 145.5l.2 .2a.56 .56 0 0 1-.1 .6 .56 .56 0 0 1-.6 .1h-.3a.45 .45 0 0 1-.5-.2 .45 .45 0 0 1 .2-.6M185 145.9l.1 1.4M185.1 147.1a.87 .87 0 0 1-.6 .7 .87 .87 0 0 1-.9-.4v-.1M185.6 149l-.1 .5-1.4 .7M188.4 146.9l-4.8 2.9M188.4 146.9l-4.1-2.6-4.8 2.8M188.4 146.9v.1"/>
<path d="M188.4 147l-.2 .5-4.8 2.8M188.4 147l-4.8 2.8M189.1 141.6l.6 5a.4 .4 0 0 0 .5 .1 .4 .4 0 0 0 .1-.5M189.1 141.6l4 2.6M190 143.7a.27 .27 0 0 1 .1-.4 .27 .27 0 0 1 .3 0l2.1 1.4a.4 .4 0 0 0 .5 0 .4 .4 0 0 0 .1-.5M190 143.7l.3 2.5M190.5 143.4l-.5 .3M191.5 144l.1 .6 .2 .4M191.6 144.1v.5l.2 .4M191.8 144.4h.2M191.8 144.4l.1 .4M191.8 144.4h.1"/>
<path d="M191.8 145l.4 .2M191.8 144.3v.1M191.9 144.8h.1M191.9 144.8l.2 .4M192 144.4h.1M192 144.8a.86 .86 0 0 0 .8 .5 .86 .86 0 0 0 .8-.5l.4-.7a1.49 1.49 0 0 1-1.9 1.1M192.1 144.4h-.1M192.1 145.2h.1M192.1 145.2l-1.8 1M192.3 144.5l-.4 .3M192.4 144.6l-.4 .2M192.6 145.3l-2.5 1.5"/>
<path d="M193 140.5l.1 1.5M193.1 144.2h.1M193.2 140l.6-.2 .5 .2a.61 .61 0 0 1-.5 .5 .61 .61 0 0 1-.7-.3zM194.5 140.3l.2 1.4M194.7 141.5a.75 .75 0 0 1-1.2 .7l-.3-.2-.1-.3M195.2 143.4l-.2 .5-1.3 .8M197.9 141.4l-.1 .5-4.8 2.8M197.9 141.4l-4.8 2.8M197.9 141.4h.1M197.9 141.4l-4-2.6-4.8 2.8M225.2 141.2a.81 .81 0 0 0-.7 1.1M226.5 142.2a.94 .94 0 0 1 1.2-.2 .94 .94 0 0 1 .4 1.2 1.4 1.4 0 0 1-2 1 1.52 1.52 0 0 1 .4-2z"/>
<path d="M226.7 142l-1.2-.7a.87 .87 0 0 0-.9 .3 .87 .87 0 0 0 0 1l1.2 .7M227 143.1a.52 .52 0 0 1 .8-.4 .52 .52 0 0 1 .1 .8l-.3 .5-.4 .1a.62 .62 0 0 1-.2-1zM227.3 143.5l-.3 .2M227.3 143.5l.4 .2M227.5 142.9l-.2 .6M227.5 142.9l.4 .3M227.7 142a1.18 1.18 0 0 0-1.7 .7l-.1 .4a.9 .9 0 0 0 .3 1.2M227.9 143.2l-.3-.3-.4 .3-.2 .5 .2 .2 .5-.2M227.9 143.2l-.2 .5"/>
</g>
<g fill="none" stroke="#000" stroke-width=".2" stroke-dasharray="6.3 1.3 1.3 1.3 1.3 1.3">
<path d="M54.7 33.9l.2 .5M55.7 33.1l-.2-.1-.4 .2-.4 .7M59.7 36.6l-2.4-1.5M75.3 22l.2 .4M76.3 21.1h-.2l-.4 .2-.4 .7M80.3 24.6l-2.4-1.5M125.8 54.1a.5 .5 0 0 0 .3 .6 .5 .5 0 0 0 .6-.4l.2-.2a.56 .56 0 0 0-.1-.9 .56 .56 0 0 0-.9 .4l-.1 .5M126.1 53.8l.2 .1M126.2 53.8h-.1M126.3 53.9h.1M126.4 53.9l-.5-.2M126.4 53.9l3.6 2.4"/>
<path d="M126.4 53.9l-.2-.1M130 56.3h.1M105.2 66.1a.5 .5 0 0 0 .4 .6 .5 .5 0 0 0 .6-.4l.1-.2a.56 .56 0 0 0-.1-.9 .56 .56 0 0 0-.8 .4l-.2 .5M105.8 65.9l-.4-.3M79.9 93.3l.2 .5M80.9 92.4h-.2l-.4 .2-.4 .7M129.2 100.3h-.1a.69 .69 0 0 0-.1 .7 .69 .69 0 0 0 .6 .4l.1-.5-.5-.6M190.9 117.4l.8 6.3M146.8 126.6v.2a.59 .59 0 0 0 .8 0 .59 .59 0 0 0 .1-.8 .64 .64 0 0 0-.9 .6M156.8 120.4l-.4 .6M181.5 129.1l-.1-.1a.84 .84 0 0 1 .6-.7 .84 .84 0 0 1 .9 .3 .83 .83 0 0 1-1.4 .5M191.7 123.7l-.7-6.3"/>
<path d="M192.4 123.4l-.8-.2-.6 .3M193.3 137.1l.1 .1M193.4 137.2l.3 2.9M183.6 142.3l.1 .1M183.7 142.4h-.1M184 145.6l-.4-3.3"/>
</g>
<path d="M68.5 93.8l29 11.8M97.5 105.6l-28.9-11.8M129.3 100.8l-16.2 9.5" fill="none" stroke="#000" stroke-width=".2" stroke-dasharray="6.3 1.3 1.3 1.3 1.3 1.3" stroke-dashoffset=".2"/>
<path d="M73.4 98.2l34.6 14.1M108 112.3l-34.6-14.1M183.6 142.4l-1.4-12" fill="none" stroke="#000" stroke-width=".2" stroke-dasharray="6.3 1.3 1.3 1.3 1.3 1.3" stroke-dashoffset="3.5"/>
<path d="M102.8 64l-8.4-5.3M89.1 98.6l8.6 5.4M97.7 104l-8.6-5.4" fill="none" stroke="#000" stroke-width=".2" stroke-dasharray="6.3 1.3 1.3 1.3 1.3 1.3" stroke-dashoffset="4.5"/>
<path d="M82.6 94.4l5.6 3.6M88.2 98l-5.6-3.6M191.8 124.8l1.5 12.3" fill="none" stroke="#000" stroke-width=".2" stroke-dasharray="6.3 1.3 1.3 1.3 1.3 1.3" stroke-dashoffset="3.3"/>
<path d="M126.3 53.9l18.6 11.8M105.8 65.9l18.5 11.8M112.5 113.5l7.8 5" fill="none" stroke="#000" stroke-width=".2" stroke-dasharray="6.3 1.3 1.3 1.3 1.3 1.3" stroke-dashoffset="4.9"/>
<path d="M121.3 119.1l7 4.5" fill="none" stroke="#000" stroke-width=".2" stroke-dasharray="6.3 1.3 1.3 1.3 1.3 1.3" stroke-dashoffset="5.3"/>
<path d="M89.7 30.6l-9.4-6" fill="none" stroke="#000" stroke-width=".2" stroke-dasharray="6.3 1.3 1.3 1.3 1.3 1.3" stroke-dashoffset="4"/>
<path d="M79.4 49.1l-19.7-12.5" fill="none" stroke="#000" stroke-width=".2" stroke-dasharray="6.3 1.3 1.3 1.3 1.3 1.3" stroke-dashoffset="4.2"/>
<path d="M125.2 78.3l16.3 10.4M145.8 66.3l16.3 10.4" fill="none" stroke="#000" stroke-width=".2" stroke-dasharray="6.3 1.3 1.3 1.3 1.3 1.3" stroke-dashoffset="-.2"/>
<path d="M147.1 92.2l32.7 20.9M167.7 80.3l32.7 20.8M189.2 141.5l-32.7-20.8" fill="none" stroke="#000" stroke-width=".2" stroke-dasharray="6.3 1.3 1.3 1.3 1.3 1.3" stroke-dashoffset="2.8"/>
<path d="M180.7 113.7l7 4.4" fill="none" stroke="#000" stroke-width=".2" stroke-dasharray="6.3 1.3 1.3 1.3 1.3 1.3" stroke-dashoffset="5.4"/>
<path d="M188.7 118.7l8 5.2" fill="none" stroke="#000" stroke-width=".2" stroke-dasharray="6.3 1.3 1.3 1.3 1.3 1.3" stroke-dashoffset="4.8"/>
<path d="M219.9 113.5l25.2 16.1M199.3 125.5l25.2 16.1" fill="none" stroke="#000" stroke-width=".2" stroke-dasharray="6.3 1.3 1.3 1.3 1.3 1.3" stroke-dashoffset=".9"/>
<path d="M201.3 101.7l6.5 4.1" fill="none" stroke="#000" stroke-width=".2" stroke-dasharray="6.3 1.3 1.3 1.3 1.3 1.3" stroke-dashoffset="5.7"/>
<path d="M176 78.6l4.2 34.3M180.1 112.9l-4.1-34.2" fill="none" stroke="#000" stroke-width=".2" stroke-dasharray="6.3 1.3 1.3 1.3 1.3 1.3" stroke-dashoffset="5"/>
<path d="M180.5 115.5l1.6 13.3" fill="none" stroke="#000" stroke-width=".2" stroke-dasharray="6.3 1.3 1.3 1.3 1.3 1.3" stroke-dashoffset="2.9"/>
<path d="M182.1 129.3l-1.7-13.7" fill="none" stroke="#000" stroke-width=".2" stroke-dasharray="6.3 1.3 1.3 1.3 1.3 1.3" stroke-dashoffset="2.6"/>
<path d="M185.5 73.1l5.2 42.9M190.8 115.9l-5.3-42.8" fill="none" stroke="#000" stroke-width=".2" stroke-dasharray="6.3 1.3 1.3 1.3 1.3 1.3" stroke-dashoffset=".6"/>
<path d="M147.3 126.5l32.3 20.6" fill="none" stroke="#000" stroke-width=".2" stroke-dasharray="6.3 1.3 1.3 1.3 1.3 1.3" stroke-dashoffset="3"/>
<g font-size="7.1">
<text x="203" y="198.7">A</text>
<text x="263.2" y="198.9">A</text>
</g>
<text font-size="4.9" x="219.8" y="196.7">EML2322L-A-009</text>
<g font-size="4.2">
<text x="31" y="25.9">5</text>
<text x="161" y="24.5">33</text>
<text x="192.5" y="24.5">32</text>
<text x="250.3" y="63.8">33</text>
<text x="106.5" y="87.2">A7</text>
<text x="204.5" y="85.2">6</text>
<text x="23.2" y="126.3">A6</text>
<text x="224.2" y="154.8">NOTES:</text>
<text x="224.2" y="158.9">1. DIMS IN INCHES</text>
<text x="157.6" y="166.5">A8</text>
<text x="224.2" y="163.1">2. QTY: 1</text>
<text x="105.8" y="176.7">A12</text>
<text x="203" y="175.1">BALL MANIPULATOR TOTAL ASSEMBLY</text>
</g>
<g font-size="3.5">
<text x="201.2" y="170.7">TITLE:</text>
<text x="216" y="181.4">ALLEN ZHOU</text>
<text x="202" y="190.7">SIZE</text>
<text x="210.6" y="190.6">DWG. NO.</text>
<text x="216" y="186.2">ALLEN ZHOU</text>
<text x="262.4" y="190.9">REV</text>
<text x="202.9" y="204.6">SCALE: 1:4</text>
<text x="248.1" y="204.6">SHEET 4 OF 18</text>
</g>
<g font-size="3.2">
<text x="152.7" y="185.7">TOLERANCE UNLESS NOTED</text>
<text x="145.5" y="191.5">DIMENSION</text>
<text x="168.1" y="190.5">PLACES IN DIMENSION</text>
<text x="149.4" y="194.6">TYPE</text>
<text x="169.8" y="194.6">0.0</text>
<text x="179.8" y="194.6">0.00</text>
<text x="190.7" y="194.6">0.000</text>
<text x="144.7" y="199.6">LOCATIONAL</text>
<text x="168.7" y="199.4">0.050</text>
<text x="180.2" y="199.4">0.020</text>
<text x="191.3" y="199.5">0.005</text>
<text x="146.5" y="204.6">ANGULAR</text>
<text x="170.4" y="204.2">5</text>
<text x="181.5" y="204.6">2</text>
<text x="193.1" y="204.6">0.5</text>
<text x="44.2" y="210.4">5</text>
<text x="94.6" y="210.3">4</text>
<text x="143.1" y="210.4">3</text>
<text x="193.2" y="210.3">2</text>
<text x="245.4" y="210.6">1</text>
</g>
<text font-size="3" x="14" y="213.3">SOLIDWORKS Educational Product. For Instructional Use Only.</text>
<g font-size="2.3">
<text x="200.8" y="185.7">DESIGNED</text>
<text x="201" y="180.9">DRAWN</text>
</g>
</svg>
